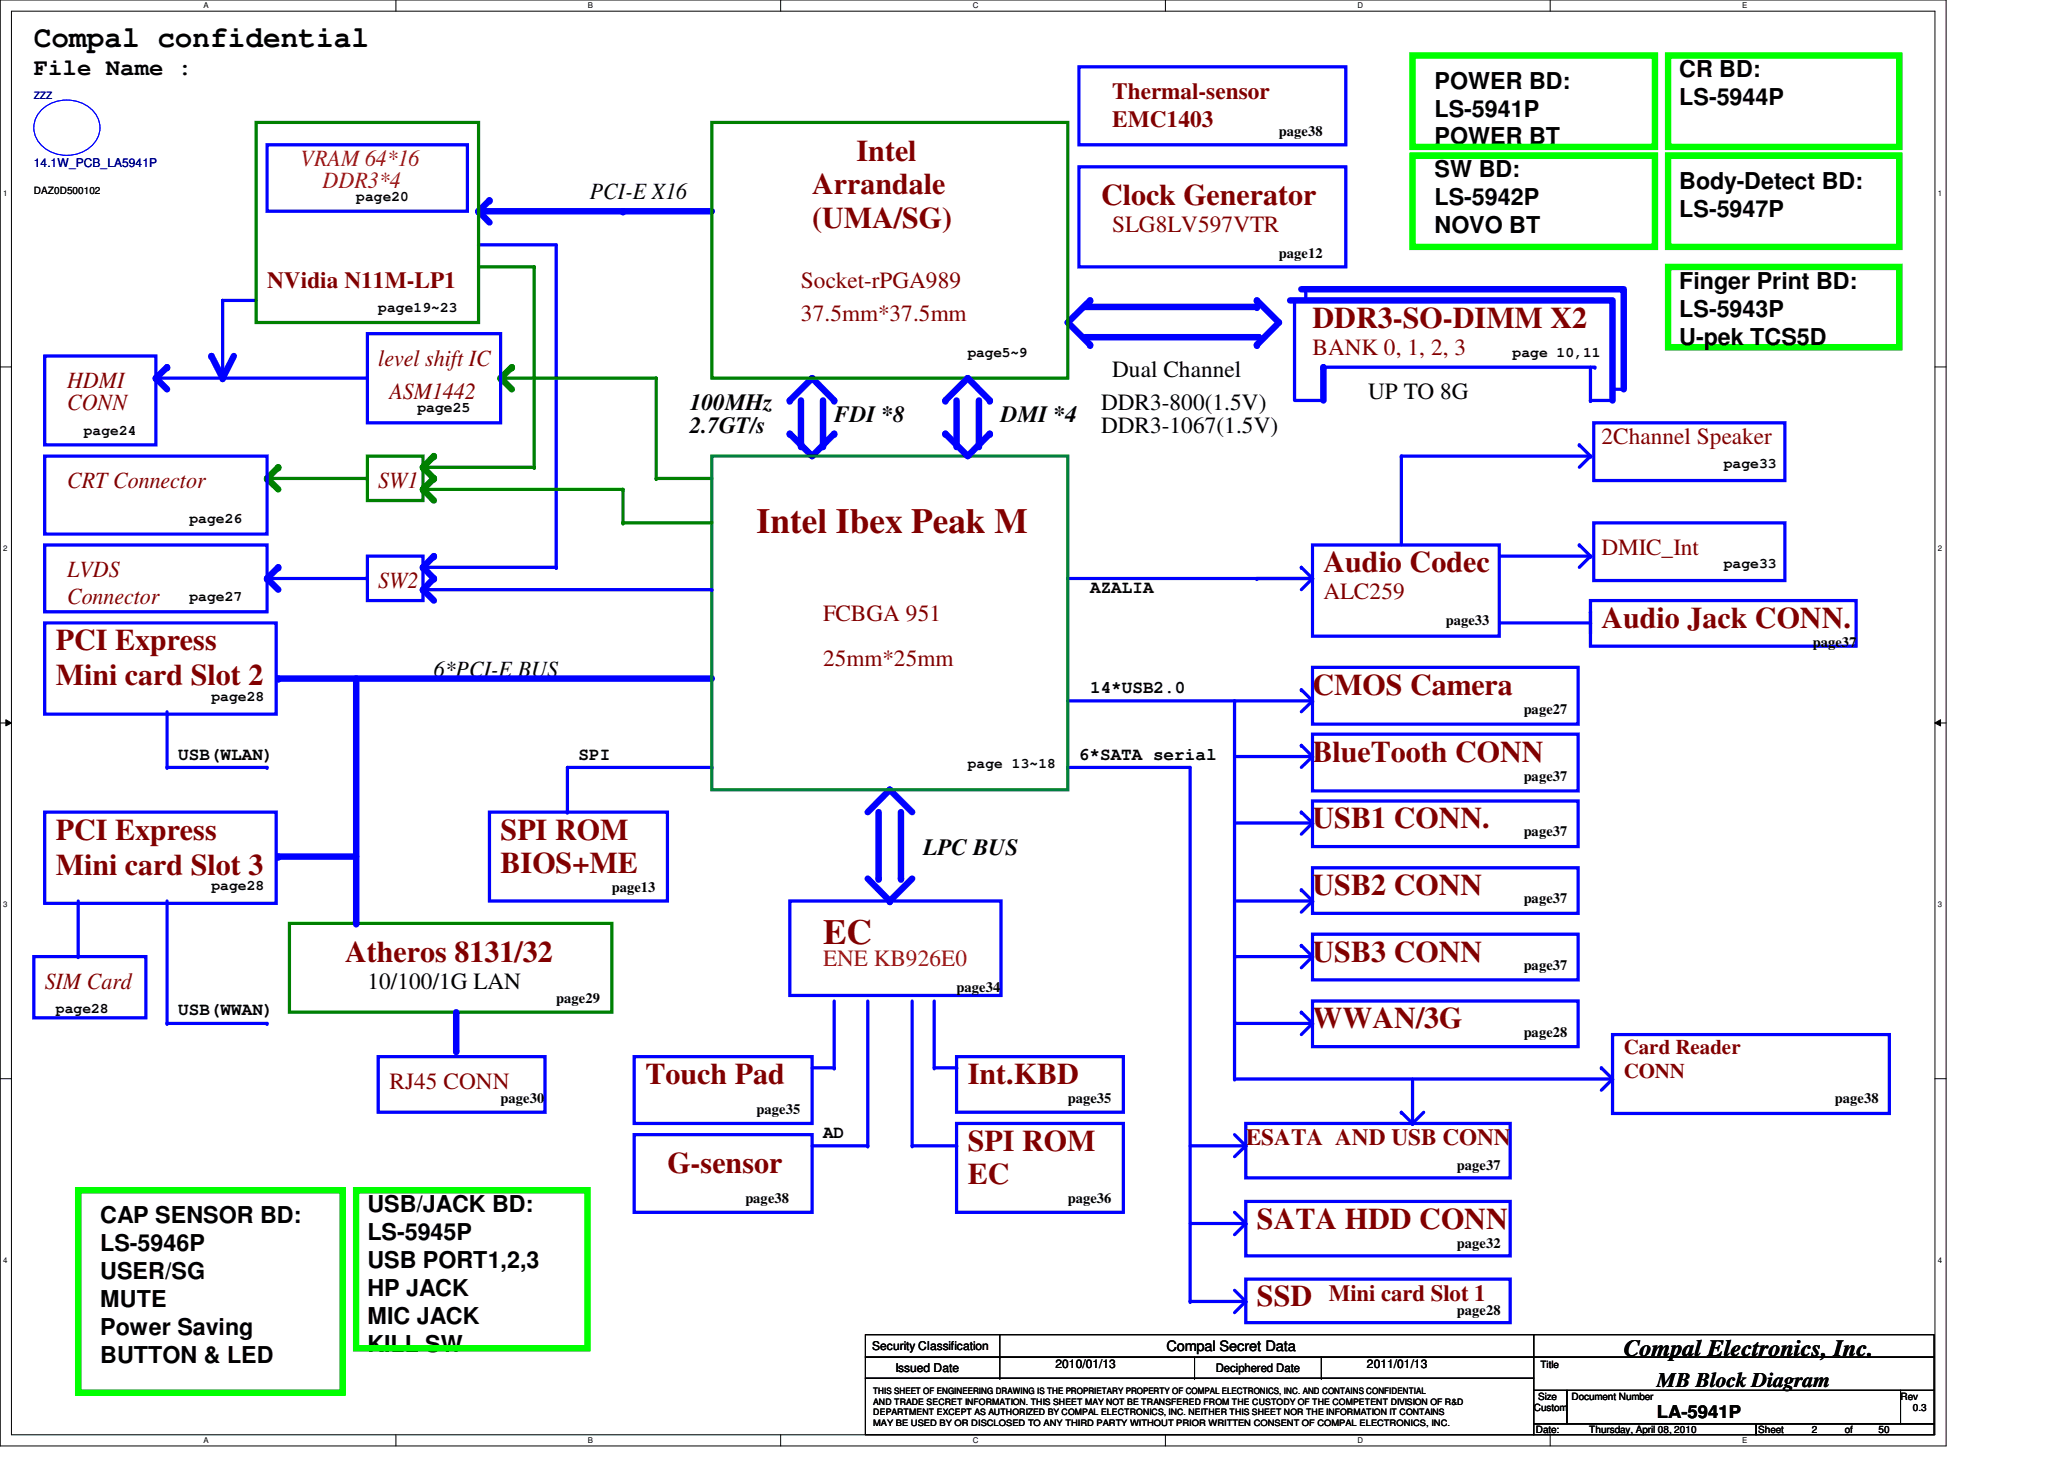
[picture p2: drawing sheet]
<svg xmlns="http://www.w3.org/2000/svg" width="297mm" height="210mm" viewBox="0 0 297 210" stroke-linecap="round" stroke-linejoin="round" font-family="sans-serif">
<path d="M0 0h280.1v208h-280.1zM1.6 1.6h276.9v204.8h-276.9z" fill="none" stroke="#000" stroke-width=".14"/>
<g fill="#fff">
<path d="M29.3 .2h.7v1.2h-.7z"/>
<path d="M29.3 206.6h.7v1.2h-.7z"/>
</g>
<path d="M57 0v1.6M57 206.4v1.6" fill="none" stroke="#000" stroke-width=".14"/>
<g fill="#fff">
<path d="M84.6 .2h.7v1.2h-.7z"/>
<path d="M84.6 206.6h.7v1.2h-.7z"/>
</g>
<path d="M112.3 0v1.6M112.3 206.4v1.6" fill="none" stroke="#000" stroke-width=".14"/>
<g fill="#fff">
<path d="M140 .2h.8v1.2h-.8z"/>
<path d="M140 206.6h.8v1.2h-.8z"/>
</g>
<path d="M167.7 0v1.6M167.7 206.4v1.6" fill="none" stroke="#000" stroke-width=".14"/>
<g fill="#fff">
<path d="M195.4 .2h.7v1.2h-.7z"/>
<path d="M195.4 206.6h.7v1.2h-.7z"/>
</g>
<path d="M223.1 0v1.6M223.1 206.4v1.6" fill="none" stroke="#000" stroke-width=".14"/>
<g fill="#fff">
<path d="M250.7 .2h.8v1.2h-.8z"/>
<path d="M250.7 206.6h.8v1.2h-.8z"/>
<path d="M.5 27.2h.6v1.2h-.6z"/>
<path d="M278.9 27.2h.6v1.2h-.6z"/>
<path d="M.5 78.4h.6v1.1h-.6z"/>
<path d="M278.9 78.4h.6v1.1h-.6z"/>
</g>
<path d="M0 52.8h1.6M278.5 52.8h1.6" fill="none" stroke="#000" stroke-width=".14"/>
<g fill="#fff">
<path d="M.5 129.6h.6v1.2h-.6z"/>
<path d="M278.9 129.6h.6v1.2h-.6z"/>
</g>
<path d="M0 104h1.6M.8 103.5l.8 .5-.8 .4zM278.5 104l.8-.5v.9zM278.5 104h1.6" fill="none" stroke="#000" stroke-width=".14"/>
<path d="M.8 103.5l.8 .5-.8 .4zM278.5 104l.8-.5v.9z" fill="#000"/>
<g fill="#fff">
<path d="M.5 180.8h.6v1.1h-.6z"/>
<path d="M278.9 180.8h.6v1.1h-.6z"/>
</g>
<g fill="none" stroke="#000" stroke-width=".14">
<path d="M0 155.2h1.6M278.5 155.2h1.6M124.5 192h96.2v3.2h-96.2zM124.5 195.2h96.2v3.1h-96.2zM124.5 198.3h96.2v8.1h-96.2zM143.9 195.2h.1M143.9 198.3h.1M143.9 192v6.3M171.9 198.3h.1M171.9 195.2v3.1M190.2 198.3h.1M190.2 195.2v3.1"/>
<path d="M220.7 192h57.6v3.2h-57.6zM220.7 195.2h57.6v4.8h-57.6zM220.7 200h4.8v4.9h-4.8zM220.7 204.9h32v1.5h-32zM225.5 200h48v4.9h-48zM252.7 204.9h25.6v1.5h-25.6zM273.5 200h4.8v4.9h-4.8z"/>
</g>
<path d="M38.4 20.8h28.9v9.6h-28.9zM80 35.2v46.4" fill="none" stroke="#00f" stroke-width=".47"/>
<circle cx="80" cy="81.6" r=".23" fill="#00f"/>
<path d="M38.4 83.2l1.6 1.6" fill="none" stroke="#00f" stroke-width=".93"/>
<circle cx="38.4" cy="83.2" r=".47" fill="#00f"/>
<path d="M38.4 83.2h14.5" fill="none" stroke="#00f" stroke-width=".47"/>
<circle cx="52.9" cy="83.2" r=".23" fill="#00f"/>
<path d="M40 81.6l-1.6 1.6" fill="none" stroke="#00f" stroke-width=".93"/>
<circle cx="40" cy="81.6" r=".47" fill="#00f"/>
<path d="M68.9 30.4h20.8" fill="none" stroke="#00f" stroke-width=".93"/>
<circle cx="68.9" cy="30.4" r=".47" fill="#00f"/>
<path d="M81.7 110.4h20.7" fill="none" stroke="#00f" stroke-width=".47"/>
<circle cx="102.4" cy="110.4" r=".23" fill="#00f"/>
<path d="M70.4 116.8h25.7v12.8h-25.7zM81.7 110.4v6.4" fill="none" stroke="#00f" stroke-width=".47"/>
<circle cx="81.7" cy="116.8" r=".23" fill="#00f"/>
<path d="M201.7 65.6h27.2" fill="none" stroke="#00f" stroke-width=".47"/>
<circle cx="228.9" cy="65.6" r=".23" fill="#00f"/>
<path d="M228.9 65.6l-1.6 1.6" fill="none" stroke="#00f" stroke-width=".47"/>
<circle cx="228.9" cy="65.6" r=".23" fill="#00f"/>
<path d="M227.3 64l1.6 1.6" fill="none" stroke="#00f" stroke-width=".47"/>
<circle cx="227.3" cy="64" r=".23" fill="#00f"/>
<path d="M201.7 65.6v12.8" fill="none" stroke="#00f" stroke-width=".47"/>
<circle cx="201.7" cy="65.6" r=".23" fill="#00f"/>
<path d="M68.9 35.2h11.1" fill="none" stroke="#00f" stroke-width=".47"/>
<circle cx="68.9" cy="35.2" r=".23" fill="#00f"/>
<path d="M6.4 51.2h16v12.8h-16zM177.7 163.2l1.6 1.6M179.3 161.6h38v7.9h-38z" fill="none" stroke="#00f" stroke-width=".47"/>
<circle cx="179.3" cy="164.8" r=".23" fill="#00f"/>
<path d="M179.3 164.8l-1.6 1.6" fill="none" stroke="#00f" stroke-width=".47"/>
<circle cx="179.3" cy="164.8" r=".23" fill="#00f"/>
<path d="M171.3 164.8h8" fill="none" stroke="#00f" stroke-width=".47"/>
<circle cx="179.3" cy="164.8" r=".23" fill="#00f"/>
<path d="M201.7 160l1.6 1.6" fill="none" stroke="#00f" stroke-width=".47"/>
<circle cx="201.7" cy="160" r=".23" fill="#00f"/>
<path d="M203.3 155.2v6.4" fill="none" stroke="#00f" stroke-width=".47"/>
<circle cx="203.3" cy="161.6" r=".23" fill="#00f"/>
<path d="M204.9 160l-1.6 1.6" fill="none" stroke="#00f" stroke-width=".47"/>
<circle cx="203.3" cy="161.6" r=".23" fill="#00f"/>
<path d="M188.9 124.8h38.2v6.6h-38.2zM188.9 129.6l-1.6 1.6" fill="none" stroke="#00f" stroke-width=".47"/>
<circle cx="188.9" cy="129.6" r=".23" fill="#00f"/>
<path d="M177.7 129.6h11.2" fill="none" stroke="#00f" stroke-width=".47"/>
<circle cx="188.9" cy="129.6" r=".23" fill="#00f"/>
<path d="M187.3 128l1.6 1.6" fill="none" stroke="#00f" stroke-width=".47"/>
<circle cx="187.3" cy="128" r=".23" fill="#00f"/>
<path d="M89.7 30.4h12.7" fill="none" stroke="#00f" stroke-width=".93"/>
<circle cx="89.7" cy="30.4" r=".47" fill="#00f"/>
<path d="M24 129.6v17.6" fill="none" stroke="#00f" stroke-width=".47"/>
<circle cx="24" cy="147.2" r=".23" fill="#00f"/>
<path d="M24 147.2h14.4" fill="none" stroke="#00f" stroke-width=".47"/>
<circle cx="38.4" cy="147.2" r=".23" fill="#00f"/>
<path d="M179.3 187.2l-1.6 1.6" fill="none" stroke="#00f" stroke-width=".47"/>
<circle cx="179.3" cy="187.2" r=".23" fill="#00f"/>
<path d="M177.7 185.6l1.6 1.6" fill="none" stroke="#00f" stroke-width=".47"/>
<circle cx="179.3" cy="187.2" r=".23" fill="#00f"/>
<path d="M177.7 174.4l1.6 1.6" fill="none" stroke="#00f" stroke-width=".47"/>
<circle cx="179.3" cy="176" r=".23" fill="#00f"/>
<path d="M179.3 176l-1.6 1.6" fill="none" stroke="#00f" stroke-width=".47"/>
<circle cx="179.3" cy="176" r=".23" fill="#00f"/>
<path d="M171.3 176h8" fill="none" stroke="#00f" stroke-width=".47"/>
<circle cx="179.3" cy="176" r=".23" fill="#00f"/>
<path d="M171.3 187.2h8" fill="none" stroke="#00f" stroke-width=".47"/>
<circle cx="179.3" cy="187.2" r=".23" fill="#00f"/>
<path d="M171.3 110.4v76.8M179.3 172.8h38v7.9h-38zM179.3 184h38v6.3h-38z" fill="none" stroke="#00f" stroke-width=".47"/>
<circle cx="171.3" cy="187.2" r=".23" fill="#00f"/>
<path d="M40 97.6h62.4" fill="none" stroke="#00f" stroke-width=".93"/>
<circle cx="40" cy="97.6" r=".47" fill="#00f"/>
<path d="M6.4 89.6h33.3v13.1h-33.3z" fill="none" stroke="#00f" stroke-width=".47"/>
<path d="M129.7 116.8v9.6" fill="none" stroke="#00f" stroke-width=".93"/>
<circle cx="129.7" cy="126.4" r=".47" fill="#00f"/>
<path d="M240.1 8h33.2v13.1h-33.2z" fill="none" stroke="#0f0" stroke-width=".93"/>
<path d="M6.4 116.8h33.3v13.2h-33.3zM187.3 116.8l1.6 1.6M188.9 115.2h38.2v6.6h-38.2z" fill="none" stroke="#00f" stroke-width=".47"/>
<circle cx="187.3" cy="116.8" r=".23" fill="#00f"/>
<path d="M177.7 118.4h11.2" fill="none" stroke="#00f" stroke-width=".47"/>
<circle cx="188.9" cy="118.4" r=".23" fill="#00f"/>
<path d="M188.9 118.4l-1.6 1.6" fill="none" stroke="#00f" stroke-width=".47"/>
<circle cx="188.9" cy="118.4" r=".23" fill="#00f"/>
<path d="M126.4 116.8v9.6" fill="none" stroke="#00f" stroke-width=".93"/>
<circle cx="126.4" cy="126.4" r=".47" fill="#00f"/>
<path d="M128.1 113.6l-3.2 3.2" fill="none" stroke="#00f" stroke-width=".93"/>
<circle cx="128.1" cy="113.6" r=".47" fill="#00f"/>
<path d="M128.1 113.6l3.2 3.2" fill="none" stroke="#00f" stroke-width=".93"/>
<circle cx="128.1" cy="113.6" r=".47" fill="#00f"/>
<path d="M124.9 126.4l3.2 3.2" fill="none" stroke="#00f" stroke-width=".93"/>
<circle cx="128.1" cy="129.6" r=".47" fill="#00f"/>
<path d="M131.3 126.4l-3.2 3.2" fill="none" stroke="#00f" stroke-width=".93"/>
<circle cx="128.1" cy="129.6" r=".47" fill="#00f"/>
<path d="M155.3 24h38.4v14.4h-38.4zM54.4 152h24v8h-24zM91.3 152h25.6v9.6h-25.6zM137.7 152h24v8h-24zM137.7 161.6h24v12.8h-24z" fill="none" stroke="#00f" stroke-width=".47"/>
<path d="M41.7 132.8h46.3v12.8h-46.3z" fill="none" stroke="#008000" stroke-width=".47"/>
<path d="M33.7 51.2l-1.7 3.2" fill="none" stroke="#00f" stroke-width=".93"/>
<circle cx="32" cy="54.4" r=".47" fill="#00f"/>
<path d="M32 43.2v11.2" fill="none" stroke="#00f" stroke-width=".47"/>
<circle cx="32" cy="43.2" r=".23" fill="#00f"/>
<path d="M30.4 51.2l1.6 3.2" fill="none" stroke="#00f" stroke-width=".93"/>
<circle cx="30.4" cy="51.2" r=".47" fill="#00f"/>
<path d="M22.4 54.4l1.6 1.6" fill="none" stroke="#00f" stroke-width=".93"/>
<circle cx="22.4" cy="54.4" r=".47" fill="#00f"/>
<path d="M22.4 54.4h30.5" fill="none" stroke="#00f" stroke-width=".47"/>
<circle cx="52.9" cy="54.4" r=".23" fill="#00f"/>
<path d="M24 52.8l-1.6 1.6" fill="none" stroke="#00f" stroke-width=".93"/>
<circle cx="24" cy="52.8" r=".47" fill="#00f"/>
<path d="M94.4 68.8h8" fill="none" stroke="#008000" stroke-width=".47"/>
<circle cx="94.4" cy="68.8" r=".23" fill="#008000"/>
<path d="M38.4 68.8h14.5" fill="none" stroke="#008000" stroke-width=".47"/>
<circle cx="52.9" cy="68.8" r=".23" fill="#008000"/>
<path d="M40 67.2l-1.6 1.6" fill="none" stroke="#008000" stroke-width=".93"/>
<circle cx="40" cy="67.2" r=".47" fill="#008000"/>
<path d="M38.4 68.8l1.6 1.6" fill="none" stroke="#008000" stroke-width=".93"/>
<circle cx="38.4" cy="68.8" r=".47" fill="#008000"/>
<path d="M72 54.4h22.4" fill="none" stroke="#008000" stroke-width=".47"/>
<circle cx="94.4" cy="54.4" r=".23" fill="#008000"/>
<path d="M73.7 52.8l-1.7 1.6" fill="none" stroke="#008000" stroke-width=".93"/>
<circle cx="73.7" cy="52.8" r=".47" fill="#008000"/>
<path d="M72 54.4l1.7 1.6" fill="none" stroke="#008000" stroke-width=".93"/>
<circle cx="72" cy="54.4" r=".47" fill="#008000"/>
<path d="M94.4 54.4v14.4" fill="none" stroke="#008000" stroke-width=".47"/>
<circle cx="94.4" cy="68.8" r=".23" fill="#008000"/>
<path d="M32 43.2h4.9M52.9 48h19.1v12.8h-19.1z" fill="none" stroke="#00f" stroke-width=".47"/>
<circle cx="32" cy="43.2" r=".23" fill="#00f"/>
<path d="M116.9 54.4l3.2 3.2" fill="none" stroke="#00f" stroke-width=".93"/>
<circle cx="120.1" cy="57.6" r=".47" fill="#00f"/>
<path d="M113.7 62.4l3.2 3.2" fill="none" stroke="#00f" stroke-width=".93"/>
<circle cx="113.7" cy="62.4" r=".47" fill="#00f"/>
<path d="M118.4 57.6v6.6" fill="none" stroke="#00f" stroke-width=".93"/>
<circle cx="118.4" cy="64.2" r=".47" fill="#00f"/>
<path d="M115.3 57.6v6.6" fill="none" stroke="#00f" stroke-width=".93"/>
<circle cx="115.3" cy="64.2" r=".47" fill="#00f"/>
<path d="M120.1 62.4l-3.2 3.2" fill="none" stroke="#00f" stroke-width=".93"/>
<circle cx="120.1" cy="62.4" r=".47" fill="#00f"/>
<path d="M116.9 54.4l-3.2 3.2" fill="none" stroke="#00f" stroke-width=".93"/>
<circle cx="113.7" cy="57.6" r=".47" fill="#00f"/>
<path d="M68.9 30.4l1.5 1.6" fill="none" stroke="#00f" stroke-width=".93"/>
<circle cx="68.9" cy="30.4" r=".47" fill="#00f"/>
<path d="M70.4 28.8l-1.5 1.6" fill="none" stroke="#00f" stroke-width=".93"/>
<circle cx="70.4" cy="28.8" r=".47" fill="#00f"/>
<path d="M228.9 80l-1.6 1.6" fill="none" stroke="#00f" stroke-width=".47"/>
<circle cx="228.9" cy="80" r=".23" fill="#00f"/>
<path d="M216.1 80h12.8" fill="none" stroke="#00f" stroke-width=".47"/>
<circle cx="228.9" cy="80" r=".23" fill="#00f"/>
<path d="M227.3 78.4l1.6 1.6" fill="none" stroke="#00f" stroke-width=".47"/>
<circle cx="227.3" cy="78.4" r=".23" fill="#00f"/>
<path d="M229.4 75.2h27.5v8.3h-27.5zM187.3 136l1.6 1.6" fill="none" stroke="#00f" stroke-width=".47"/>
<circle cx="187.3" cy="136" r=".23" fill="#00f"/>
<path d="M177.7 137.6h11.2" fill="none" stroke="#00f" stroke-width=".47"/>
<circle cx="188.9" cy="137.6" r=".23" fill="#00f"/>
<path d="M188.9 137.6l-1.6 1.6" fill="none" stroke="#00f" stroke-width=".47"/>
<circle cx="188.9" cy="137.6" r=".23" fill="#00f"/>
<path d="M188.9 134.4h38.2v6.6h-38.2zM187.3 145.6l1.6 1.6" fill="none" stroke="#00f" stroke-width=".47"/>
<circle cx="187.3" cy="145.6" r=".23" fill="#00f"/>
<path d="M177.7 147.2h11.2" fill="none" stroke="#00f" stroke-width=".47"/>
<circle cx="188.9" cy="147.2" r=".23" fill="#00f"/>
<path d="M188.9 147.2l-1.6 1.6" fill="none" stroke="#00f" stroke-width=".47"/>
<circle cx="188.9" cy="147.2" r=".23" fill="#00f"/>
<path d="M188.9 144h38.2v6.6h-38.2zM230.5 153.6l1.6 1.6" fill="none" stroke="#00f" stroke-width=".47"/>
<circle cx="230.5" cy="153.6" r=".23" fill="#00f"/>
<path d="M177.7 155.2h54.4" fill="none" stroke="#00f" stroke-width=".47"/>
<circle cx="232.1" cy="155.2" r=".23" fill="#00f"/>
<path d="M232.1 155.2l-1.6 1.6" fill="none" stroke="#00f" stroke-width=".47"/>
<circle cx="232.1" cy="155.2" r=".23" fill="#00f"/>
<path d="M4.9 137.6h16.1v8.8h-16.1zM11.3 129.6v8" fill="none" stroke="#00f" stroke-width=".47"/>
<circle cx="11.3" cy="137.6" r=".23" fill="#00f"/>
<path d="M187.3 107.2l1.6 1.6M232.1 148.8h39.8v11.4h-39.8z" fill="none" stroke="#00f" stroke-width=".47"/>
<path d="M203.3 8h34.9v13.1h-34.9z" fill="none" stroke="#0f0" stroke-width=".93"/>
<circle cx="187.3" cy="107.2" r=".23" fill="#00f"/>
<path d="M188.9 108.8l-1.6 1.6" fill="none" stroke="#00f" stroke-width=".47"/>
<circle cx="188.9" cy="108.8" r=".23" fill="#00f"/>
<path d="M177.7 108.8h11.2" fill="none" stroke="#00f" stroke-width=".47"/>
<circle cx="188.9" cy="108.8" r=".23" fill="#00f"/>
<path d="M187.3 99.2l1.6 1.6" fill="none" stroke="#00f" stroke-width=".47"/>
<circle cx="187.3" cy="99.2" r=".23" fill="#00f"/>
<path d="M188.9 100.8l-1.6 1.6" fill="none" stroke="#00f" stroke-width=".47"/>
<circle cx="188.9" cy="100.8" r=".23" fill="#00f"/>
<path d="M177.7 100.8h11.2" fill="none" stroke="#00f" stroke-width=".47"/>
<circle cx="188.9" cy="100.8" r=".23" fill="#00f"/>
<path d="M188.9 78.4h26.9v13.1h-26.9zM187.3 81.6l1.6 1.6M188.9 96h38.2v8.2h-38.2zM188.9 105.6h38.2v8.2h-38.2z" fill="none" stroke="#00f" stroke-width=".47"/>
<circle cx="187.3" cy="81.6" r=".23" fill="#00f"/>
<path d="M188.9 83.2l-1.6 1.6" fill="none" stroke="#00f" stroke-width=".47"/>
<circle cx="188.9" cy="83.2" r=".23" fill="#00f"/>
<path d="M229.4 60.8h27.5v8.3h-27.5zM180.9 83.2h8" fill="none" stroke="#00f" stroke-width=".47"/>
<circle cx="180.9" cy="83.2" r=".23" fill="#00f"/>
<path d="M6.4 65.6h32v11.2h-32zM6.4 78.4h32v9.6h-32zM131.3 144v20.8" fill="none" stroke="#00f" stroke-width=".47"/>
<circle cx="131.3" cy="164.8" r=".23" fill="#00f"/>
<path d="M120.1 144v9.6" fill="none" stroke="#00f" stroke-width=".47"/>
<circle cx="120.1" cy="153.6" r=".23" fill="#00f"/>
<path d="M131.3 164.8h6.4" fill="none" stroke="#00f" stroke-width=".47"/>
<circle cx="137.7" cy="164.8" r=".23" fill="#00f"/>
<path d="M134.4 153.6h3.3" fill="none" stroke="#00f" stroke-width=".47"/>
<circle cx="137.7" cy="153.6" r=".23" fill="#00f"/>
<path d="M113.7 129.6h30.4v13.6h-30.4zM134.4 144v9.6" fill="none" stroke="#00f" stroke-width=".47"/>
<circle cx="134.4" cy="153.6" r=".23" fill="#00f"/>
<path d="M153.7 110.4h17.6" fill="none" stroke="#00f" stroke-width=".47"/>
<circle cx="153.7" cy="110.4" r=".23" fill="#00f"/>
<path d="M156.1 48.5h25.1" fill="none" stroke="#00f" stroke-width=".93"/>
<circle cx="181.2" cy="48.5" r=".47" fill="#00f"/>
<path d="M153.7 46.4l3.2 3.2" fill="none" stroke="#00f" stroke-width=".93"/>
<circle cx="156.9" cy="49.6" r=".47" fill="#00f"/>
<path d="M186.3 43.2v14.4h4.2M232.1 56h1.6" fill="none" stroke="#00f" stroke-width=".47"/>
<circle cx="233.7" cy="56" r=".23" fill="#00f"/>
<path d="M185.7 43.2h46.4v14.4" fill="none" stroke="#00f" stroke-width=".93"/>
<path d="M228.9 57.6h3.2" fill="none" stroke="#00f" stroke-width=".47"/>
<circle cx="228.9" cy="57.6" r=".23" fill="#00f"/>
<path d="M156.9 43.2l-3.2 3.2" fill="none" stroke="#00f" stroke-width=".93"/>
<circle cx="156.9" cy="43.2" r=".47" fill="#00f"/>
<path d="M190.5 52.8v4.8" fill="none" stroke="#00f" stroke-width=".93"/>
<circle cx="190.5" cy="52.8" r=".47" fill="#00f"/>
<path d="M184.1 46.4l-3.2 3.2" fill="none" stroke="#00f" stroke-width=".93"/>
<circle cx="180.9" cy="49.6" r=".47" fill="#00f"/>
<path d="M180.9 43.2l3.2 3.2" fill="none" stroke="#00f" stroke-width=".93"/>
<circle cx="180.9" cy="43.2" r=".47" fill="#00f"/>
<path d="M187.9 41.6v1.6" fill="none" stroke="#00f" stroke-width=".47"/>
<circle cx="187.9" cy="43.2" r=".23" fill="#00f"/>
<path d="M156.1 44.2h24.8" fill="none" stroke="#00f" stroke-width=".93"/>
<circle cx="180.9" cy="44.2" r=".47" fill="#00f"/>
<path d="M228.9 52.8v4.8" fill="none" stroke="#00f" stroke-width=".47"/>
<circle cx="228.9" cy="57.6" r=".23" fill="#00f"/>
<path d="M187.3 41.6h46.4v14.4" fill="none" stroke="#00f" stroke-width=".93"/>
<path d="M190.5 52.8h39" fill="none" stroke="#00f" stroke-width=".47"/>
<circle cx="229.5" cy="52.8" r=".23" fill="#00f"/>
<path d="M51.3 97.6v35.2" fill="none" stroke="#00f" stroke-width=".93"/>
<circle cx="51.3" cy="132.8" r=".47" fill="#00f"/>
<path d="M153.7 100.8h24" fill="none" stroke="#00f" stroke-width=".47"/>
<circle cx="177.7" cy="100.8" r=".23" fill="#00f"/>
<path d="M177.7 100.8v54.4" fill="none" stroke="#00f" stroke-width=".47"/>
<circle cx="177.7" cy="155.2" r=".23" fill="#00f"/>
<path d="M153.7 83.2h35.2" fill="none" stroke="#00f" stroke-width=".47"/>
<circle cx="188.9" cy="83.2" r=".23" fill="#00f"/>
<path d="M102.4 17.6h51.3v36.8h-51.3z" fill="none" stroke="#008000" stroke-width=".47"/>
<path d="M102.4 65.6h51.3v48h-51.3z" fill="none" stroke="#008040" stroke-width=".47"/>
<path d="M139.3 54.4l3.1 3.2" fill="none" stroke="#00f" stroke-width=".93"/>
<circle cx="142.4" cy="57.6" r=".47" fill="#00f"/>
<path d="M136.1 62.4l3.2 3.2" fill="none" stroke="#00f" stroke-width=".93"/>
<circle cx="136.1" cy="62.4" r=".47" fill="#00f"/>
<path d="M140.9 57.6v6.6" fill="none" stroke="#00f" stroke-width=".93"/>
<circle cx="140.9" cy="64.2" r=".47" fill="#00f"/>
<path d="M137.7 57.6v6.6" fill="none" stroke="#00f" stroke-width=".93"/>
<circle cx="137.7" cy="64.2" r=".47" fill="#00f"/>
<path d="M142.4 62.4l-3.1 3.2" fill="none" stroke="#00f" stroke-width=".93"/>
<circle cx="142.4" cy="62.4" r=".47" fill="#00f"/>
<path d="M139.3 54.4l-3.2 3.2" fill="none" stroke="#00f" stroke-width=".93"/>
<circle cx="136.1" cy="57.6" r=".47" fill="#00f"/>
<path d="M65.7 145.6v5.6" fill="none" stroke="#00f" stroke-width=".93"/>
<circle cx="65.7" cy="151.2" r=".47" fill="#00f"/>
<path d="M36.9 17.6h32v28.8h-32z" fill="none" stroke="#008000" stroke-width=".47"/>
<path d="M40 123.2h11.3" fill="none" stroke="#00f" stroke-width=".93"/>
<circle cx="40" cy="123.2" r=".47" fill="#00f"/>
<path d="M89.7 75.2h12.7" fill="none" stroke="#008000" stroke-width=".47"/>
<circle cx="89.7" cy="75.2" r=".23" fill="#008000"/>
<path d="M52.9 65.6h8v6.4h-8zM60.9 67.2h16" fill="none" stroke="#008000" stroke-width=".47"/>
<circle cx="76.9" cy="67.2" r=".23" fill="#008000"/>
<path d="M62.4 65.6l-1.5 1.6" fill="none" stroke="#008000" stroke-width=".93"/>
<circle cx="62.4" cy="65.6" r=".47" fill="#008000"/>
<path d="M60.9 67.2l1.5 1.6" fill="none" stroke="#008000" stroke-width=".93"/>
<circle cx="60.9" cy="67.2" r=".47" fill="#008000"/>
<path d="M60.9 70.4h28.8" fill="none" stroke="#008000" stroke-width=".47"/>
<circle cx="89.7" cy="70.4" r=".23" fill="#008000"/>
<path d="M62.4 68.8l-1.5 1.6" fill="none" stroke="#008000" stroke-width=".93"/>
<circle cx="62.4" cy="68.8" r=".47" fill="#008000"/>
<path d="M60.9 70.4l1.5 1.6" fill="none" stroke="#008000" stroke-width=".93"/>
<circle cx="60.9" cy="70.4" r=".47" fill="#008000"/>
<path d="M89.7 70.4v4.8" fill="none" stroke="#008000" stroke-width=".47"/>
<circle cx="89.7" cy="75.2" r=".23" fill="#008000"/>
<path d="M68.9 38.4h8" fill="none" stroke="#008000" stroke-width=".47"/>
<circle cx="76.9" cy="38.4" r=".23" fill="#008000"/>
<path d="M76.9 38.4v28.8" fill="none" stroke="#008000" stroke-width=".47"/>
<circle cx="76.9" cy="67.2" r=".23" fill="#008000"/>
<path d="M52.9 80h8v6.4h-8z" fill="none" stroke="#00f" stroke-width=".47"/>
<path d="M60.9 81.6l1.5 1.6" fill="none" stroke="#00f" stroke-width=".93"/>
<circle cx="60.9" cy="81.6" r=".47" fill="#00f"/>
<path d="M60.9 81.6h19.1" fill="none" stroke="#00f" stroke-width=".47"/>
<circle cx="80" cy="81.6" r=".23" fill="#00f"/>
<path d="M62.4 80l-1.5 1.6" fill="none" stroke="#00f" stroke-width=".93"/>
<circle cx="62.4" cy="80" r=".47" fill="#00f"/>
<path d="M60.9 84.8l1.5 1.6" fill="none" stroke="#00f" stroke-width=".93"/>
<circle cx="60.9" cy="84.8" r=".47" fill="#00f"/>
<path d="M60.9 84.8h41.5" fill="none" stroke="#00f" stroke-width=".47"/>
<circle cx="102.4" cy="84.8" r=".23" fill="#00f"/>
<path d="M62.4 83.2l-1.5 1.6" fill="none" stroke="#00f" stroke-width=".93"/>
<circle cx="62.4" cy="83.2" r=".47" fill="#00f"/>
<path d="M24 102.4v8" fill="none" stroke="#00f" stroke-width=".47"/>
<circle cx="24" cy="110.4" r=".23" fill="#00f"/>
<path d="M24 110.4h14.4" fill="none" stroke="#00f" stroke-width=".47"/>
<circle cx="38.4" cy="110.4" r=".23" fill="#00f"/>
<path d="M203.3 22.4h34.9v13.1h-34.9zM240.1 38.4h33.2v11.6h-33.2zM11.3 171.2h38v29.2h-38zM51.3 171.2h33.2v22.8h-33.2z" fill="none" stroke="#0f0" stroke-width=".93"/>
<path d="M91.3 163.2h25.6v11.2h-25.6zM116.9 164.8h8" fill="none" stroke="#00f" stroke-width=".47"/>
<circle cx="124.9" cy="164.8" r=".23" fill="#00f"/>
<path d="M116.9 153.6h3.2" fill="none" stroke="#00f" stroke-width=".47"/>
<circle cx="120.1" cy="153.6" r=".23" fill="#00f"/>
<path d="M124.9 144v20.8" fill="none" stroke="#00f" stroke-width=".47"/>
<circle cx="124.9" cy="164.8" r=".23" fill="#00f"/>
<path d="M240.1 22.4h33.2v13.1h-33.2z" fill="none" stroke="#0f0" stroke-width=".93"/>
<path d="M155.3 9.6h38.4v11.2h-38.4zM228.9 86.4h38.2v6.6h-38.2zM228.9 88v1.6" fill="none" stroke="#00f" stroke-width=".47"/>
<circle cx="228.9" cy="88" r=".23" fill="#00f"/>
<path d="M216.1 89.6h12.8" fill="none" stroke="#00f" stroke-width=".47"/>
<circle cx="228.9" cy="89.6" r=".23" fill="#00f"/>
<path d="M228.9 89.6v1.6" fill="none" stroke="#00f" stroke-width=".47"/>
<circle cx="228.9" cy="89.6" r=".23" fill="#00f"/>
<path d="M6 15.8a5.2 5.2 0 0 1 8.1 1.2 3.7 3.7 0 0 1-2.1 4.8 5.1 5.1 0 0 1-6.8-2.1 3.5 3.5 0 0 1 .8-3.9z" fill="none" stroke="#00f" stroke-width=".14"/>
<g font-size="5.1" fill="#800000">
<text x="108.9" y="76.6">Intel Ibex Peak M</text>
<text x="118.4" y="135.8">EC</text>
</g>
<text font-size="4.3" x="4.9" y="6.8">Compal confidential</text>
<g font-size="4.3" fill="#800000">
<text x="123.3" y="23.2">Intel</text>
<text x="116.9" y="27.9">Arrandale</text>
<text x="158.5" y="29.5">Clock Generator</text>
<text x="116.9" y="32.8">(UMA/SG)</text>
<text x="188.9" y="47.2">DDR3-SO-DIMM X2</text>
<text x="190.5" y="82.3">Audio Codec</text>
<text x="8" y="93.6">PCI Express</text>
<text x="230.5" y="90.3">Audio Jack CONN.</text>
<text x="8" y="98.6">Mini card Slot 2</text>
<text x="188.9" y="99.9">CMOS Camera</text>
<text x="188.9" y="109.6">BlueTooth CONN</text>
<text x="188.9" y="119.2">USB1 CONN.</text>
<text x="8" y="120.8">PCI Express</text>
<text x="8" y="125.8">Mini card Slot 3</text>
<text x="72" y="120.8">SPI ROM</text>
<text x="72" y="125.6">BIOS+ME</text>
<text x="188.9" y="128.8">USB2 CONN</text>
<text x="49.7" y="138.3">Atheros 8131/32</text>
<text x="188.9" y="138.3">USB3 CONN</text>
<text x="188.9" y="148">WWAN/3G</text>
<text x="92.9" y="156">Touch Pad</text>
<text x="139.3" y="156">Int.KBD</text>
<text x="139.3" y="165.6">SPI ROM</text>
<text x="96.1" y="168.8">G-sensor</text>
<text x="139.3" y="170.3">EC</text>
<text x="180.9" y="176.8">SATA HDD CONN</text>
<text x="180.9" y="188">SSD</text>
</g>
<g font-size="3.3">
<text x="4.9" y="10.8">File Name :</text>
<text x="241.7" y="11.1">CR BD:</text>
<text x="206.5" y="12.7">POWER BD:</text>
<text x="206.5" y="16.8">LS-5941P</text>
<text x="241.7" y="15.2">LS-5944P</text>
<text x="206.5" y="20.8">POWER BT</text>
<text x="84.9" y="28.6">PCI-E X16</text>
<text x="206.5" y="25.5">SW BD:</text>
<text x="206.5" y="29.5">LS-5942P</text>
<text x="241.7" y="27.1">Body-Detect BD:</text>
<text x="206.5" y="33.6">NOVO BT</text>
<text x="241.7" y="31.2">LS-5947P</text>
<text x="241.7" y="41.5">Finger Print BD:</text>
<text x="241.7" y="45.6">LS-5943P</text>
<text x="241.7" y="49.6">U-pek TCS5D</text>
<text x="99.3" y="59.1">100MHz</text>
<text x="158.5" y="59">DDR3-800(1.5V)</text>
<text x="160.1" y="54.2">Dual Channel</text>
<text x="196.9" y="57.4">UP TO 8G</text>
<text x="99.3" y="62.3">2.7GT/s</text>
<text x="120.1" y="60.7">FDI *8</text>
<text x="144.1" y="60.7">DMI *4</text>
<text x="158.5" y="62.2">DDR3-1067(1.5V)</text>
<text x="62.4" y="97.4">6*PCI-E BUS</text>
<text x="132.9" y="123.1">LPC BUS</text>
<text x="52.9" y="142.2">10/100/1G LAN</text>
<text x="14.4" y="176">CAP SENSOR BD:</text>
<text x="52.9" y="174.4">USB/JACK BD:</text>
<text x="52.9" y="178.4">LS-5945P</text>
<text x="14.4" y="180">LS-5946P</text>
<text x="14.4" y="184">USER/SG</text>
<text x="52.9" y="182.4">USB PORT1,2,3</text>
<text x="14.4" y="188">MUTE</text>
<text x="52.9" y="186.4">HP JACK</text>
<text x="52.9" y="190.5">MIC JACK</text>
<text x="14.4" y="192.1">Power Saving</text>
<text x="14.4" y="196.1">BUTTON &amp; LED</text>
<text x="52.9" y="194.5">KILL SW</text>
<text x="233.7" y="195.1">Compal Electronics, Inc.</text>
</g>
<g font-size="3.3" fill="#800000">
<text x="160.1" y="14.3">Thermal-sensor</text>
<text x="160.1" y="18.3">EMC1403</text>
<text x="160.1" y="33.4">SLG8LV597VTR</text>
<text x="38.4" y="41.5">NVidia N11M-LP1</text>
<text x="115.3" y="41.4">Socket-rPGA989</text>
<text x="115.3" y="46.2">37.5mm*37.5mm</text>
<text x="54.4" y="52.6">level shift IC</text>
<text x="188.9" y="51">BANK 0, 1, 2, 3</text>
<text x="9.6" y="55.8">HDMI</text>
<text x="9.6" y="59">CONN</text>
<text x="56" y="57.4">ASM1442</text>
<text x="230.5" y="63.8">2Channel Speaker</text>
<text x="9.6" y="70.2">CRT Connector</text>
<text x="54.4" y="70.2">SW1</text>
<text x="9.6" y="83">LVDS</text>
<text x="230.5" y="79.8">DMIC_Int</text>
<text x="9.6" y="87">Connector</text>
<text x="54.4" y="84.6">SW2</text>
<text x="118.4" y="89.4">FCBGA 951</text>
<text x="190.5" y="86.2">ALC259</text>
<text x="118.4" y="95.8">25mm*25mm</text>
<text x="6.4" y="142.2">SIM Card</text>
<text x="56" y="156.6">RJ45 CONN</text>
<text x="179.3" y="164.7">ESATA AND USB CONN</text>
<text x="191.3" y="187.1">Mini card Slot 1</text>
</g>
<g font-size="3.3" fill="#f00">
<text x="43.3" y="23.8">VRAM 64*16</text>
<text x="46.4" y="27">DDR3*4</text>
<text x="118.4" y="139">ENE KB926E0</text>
</g>
<g font-size="3" fill="#800000">
<text x="233.7" y="151.6">Card Reader</text>
<text x="233.7" y="155.2">CONN</text>
</g>
<text font-size="3" x="238.5" y="199.6">MB Block Diagram</text>
<g font-size="2.5">
<text x="156.9" y="85.3">AZALIA</text>
<text x="156.9" y="99.7">14*USB2.0</text>
<text x="25.7" y="109.3">USB(WLAN)</text>
<text x="83.3" y="109.3">SPI</text>
<text x="155.3" y="109.3">6*SATA serial</text>
<text x="25.7" y="146.1">USB(WWAN)</text>
<text x="118.4" y="163.7">AD</text>
<text x="238.5" y="204">LA-5941P</text>
</g>
<g font-size="2.1">
<text x="184.1" y="19.5">page38</text>
<text x="51.3" y="28.9">page20</text>
<text x="184.1" y="37.1">page12</text>
<text x="54.4" y="44.9">page19~23</text>
<text x="139.3" y="51.3">page5~9</text>
<text x="217.7" y="51.3">page 10,11</text>
<text x="60.1" y="59.3">page25</text>
<text x="12.1" y="62.5">page24</text>
<text x="248.1" y="67.3">page33</text>
<text x="27.3" y="75.3">page26</text>
<text x="248.1" y="81.7">page33</text>
<text x="27.3" y="86.5">page27</text>
<text x="208.1" y="89.9">page33</text>
<text x="260.9" y="93.1">page37</text>
<text x="30.4" y="100.9">page28</text>
<text x="219.3" y="102.7">page27</text>
<text x="139.3" y="110.5">page 13~18</text>
<text x="219.3" y="112.3">page37</text>
<text x="219.3" y="120.3">page37</text>
<text x="30.4" y="128.1">page28</text>
<text x="88" y="128.3">page13</text>
<text x="219.3" y="129.9">page37</text>
<text x="137.7" y="142.7">page34</text>
<text x="219.3" y="139.5">page37</text>
<text x="8" y="145.7">page28</text>
<text x="80" y="144.3">page29</text>
<text x="219.3" y="149.1">page28</text>
<text x="72" y="158.7">page30</text>
<text x="108.9" y="160.3">page35</text>
<text x="153.7" y="158.7">page35</text>
<text x="264.1" y="158.7">page38</text>
<text x="107.3" y="173.1">page38</text>
<text x="153.7" y="173.1">page36</text>
<text x="209.7" y="168.3">page37</text>
<text x="209.7" y="179.5">page32</text>
<text x="209.7" y="189.1">page28</text>
<text x="167.9" y="194.4">Compal Secret Data</text>
</g>
<text font-size="1.7" fill="#000080" x="4.9" y="24">14.1W_PCB_LA5941P</text>
<g font-size="1.7">
<text x="125.5" y="194.3">Security Classification</text>
<text x="128.9" y="197.3">Issued Date</text>
<text x="151.9" y="196.8">2010/01/13</text>
<text x="175" y="197.4">Deciphered Date</text>
<text x="196.7" y="196.8">2011/01/13</text>
</g>
<text font-size="1.4" fill="#000080" x="4.9" y="14.2">ZZZ</text>
<g font-size="1.4">
<text x="4.9" y="27.9">DAZ0D500102</text>
<text x="221.7" y="196.8">Title</text>
<text x="220.7" y="203">Custom</text>
<text x="221.4" y="201.4">Size</text>
<text x="226.1" y="201.4">Document Number</text>
<text x="273.5" y="201.4">Rev</text>
<text x="275.3" y="203">0.3</text>
<text x="221" y="206.2">Date:</text>
<text x="228.7" y="206.2">Thursday, April 08, 2010</text>
<text x="253" y="206.2">Sheet</text>
<text x="260.7" y="206.2">2</text>
<text x="265.5" y="206.2">of</text>
<text x="270.3" y="206.2">50</text>
</g>
<g font-size="1.3">
<text x="125.7" y="203.6">DEPARTMENT EXCEPT AS AUTHORIZED BY COMPAL ELECTRONICS, INC. NEITHER THIS SHEET NOR THE INFORMATION IT CONTAINS</text>
<text x="125.7" y="200.6">THIS SHEET OF ENGINEERING DRAWING IS THE PROPRIETARY PROPERTY OF COMPAL ELECTRONICS, INC. AND CONTAINS CONFIDENTIAL</text>
<text x="125.7" y="202.1">AND TRADE SECRET INFORMATION. THIS SHEET MAY NOT BE TRANSFERED FROM THE CUSTODY OF THE COMPETENT DIVISION OF R&amp;D</text>
<text x="125.7" y="205.1">MAY BE USED BY OR DISCLOSED TO ANY THIRD PARTY WITHOUT PRIOR WRITTEN CONSENT OF COMPAL ELECTRONICS, INC.</text>
</g>
<g font-size="1.1">
<text x="29.3" y="1.1">A</text>
<text x="84.6" y="1.1">B</text>
<text x="140" y="1.1">C</text>
<text x="195.4" y="1.1">D</text>
<text x="250.7" y="1.1">E</text>
<text x=".5" y="28.2">1</text>
<text x="278.9" y="28.2">1</text>
<text x=".5" y="79.3">2</text>
<text x="278.9" y="79.3">2</text>
<text x=".5" y="130.6">3</text>
<text x="278.9" y="130.6">3</text>
<text x=".5" y="181.7">4</text>
<text x="278.9" y="181.7">4</text>
<text x="29.3" y="207.6">A</text>
<text x="84.6" y="207.6">B</text>
<text x="140" y="207.6">C</text>
<text x="195.4" y="207.6">D</text>
<text x="250.7" y="207.6">E</text>
</g>
</svg>
